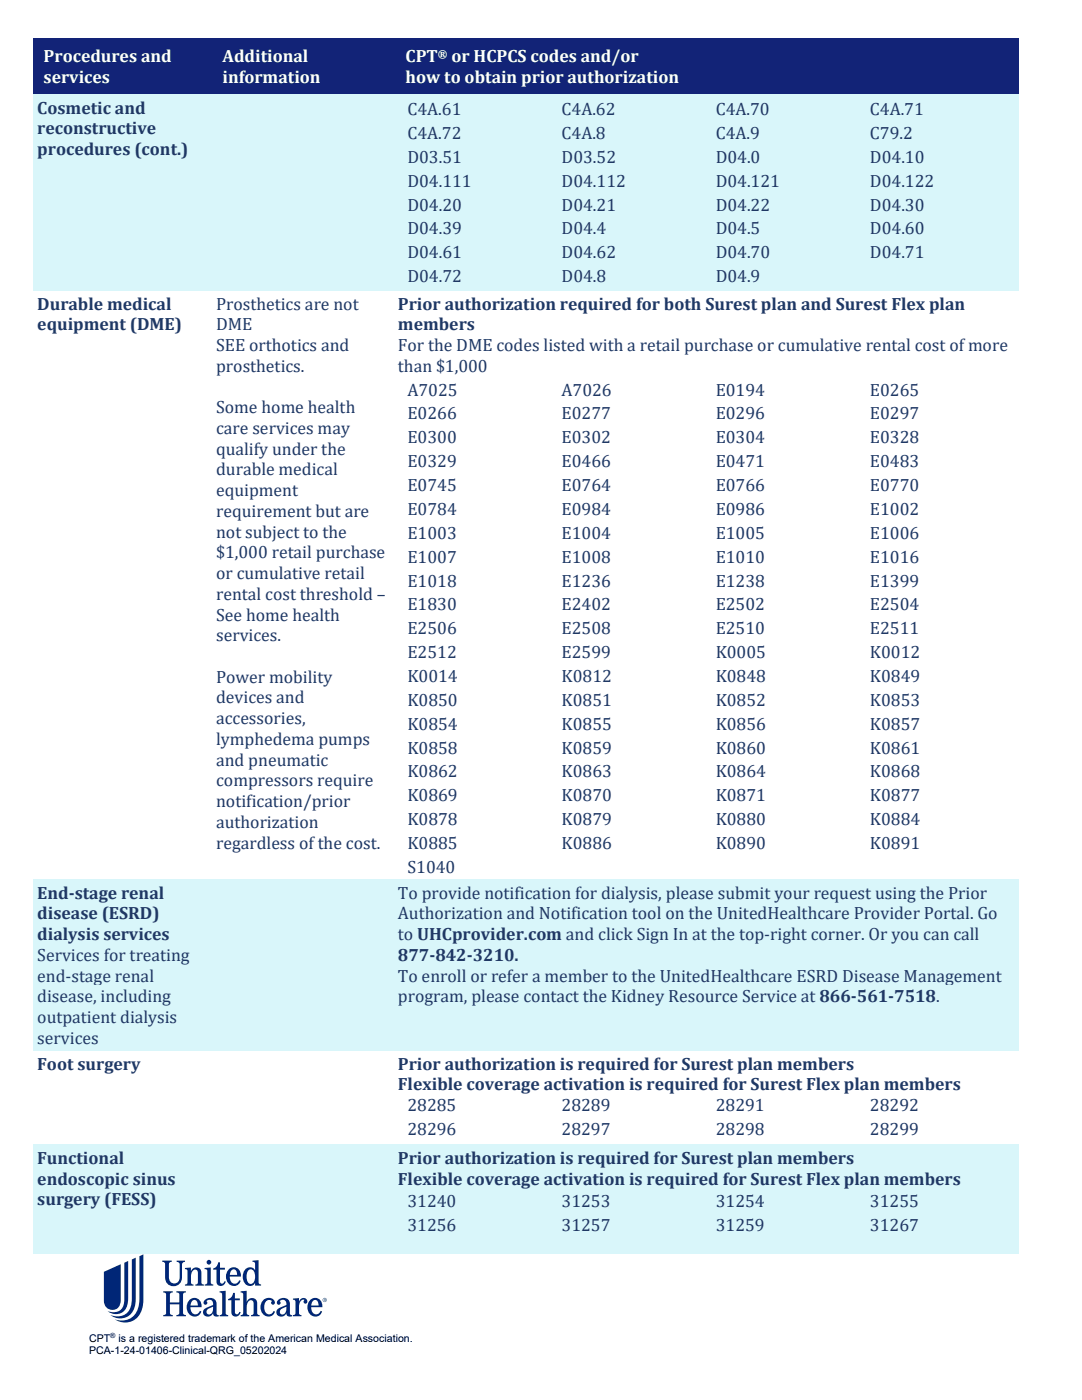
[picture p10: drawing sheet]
<svg xmlns="http://www.w3.org/2000/svg" width="216mm" height="279mm" viewBox="0 0 216 279" stroke-linecap="round" stroke-linejoin="round" font-family="sans-serif">
<g fill="#002677">
<path d="M32.4 251.6h1.9v.2a.48 .48 0 0 0-.6 .5v2.5a1.1 1.1 0 0 0 1.1 1.3 1.1 1.1 0 0 0 1.1-1.3v-2.4a.54 .54 0 0 0-.7-.6v-.2h1.7v.2a.53 .53 0 0 0-.6 .6v2.5a1.69 1.69 0 0 1-1.7 1.8 1.69 1.69 0 0 1-1.7-1.8v-2.6a.48 .48 0 0 0-.5-.5z"/>
<path d="M32.6 257.7h1.9v.2a.48 .48 0 0 0-.6 .5v1.5h1.9v-1.5a.48 .48 0 0 0-.6-.5v-.2h1.9v.2a.48 .48 0 0 0-.6 .5v3.6a.48 .48 0 0 0 .6 .4v.3h-1.9v-.3a.47 .47 0 0 0 .6-.4v-1.7h-1.9v1.7a.48 .48 0 0 0 .6 .4v.3h-1.9v-.3a.47 .47 0 0 0 .6-.4v-3.6a.48 .48 0 0 0-.6-.5z"/>
<path d="M36.9 253h1.2v.7a1.06 1.06 0 0 1 1.1-.8 1.06 1.06 0 0 1 1 1.1v1.9a.41 .41 0 0 0 .5 .4v.3h-1.7v-.3a.41 .41 0 0 0 .5-.4v-1.9a.61 .61 0 0 0-.5-.6 .61 .61 0 0 0-.7 .5l-.1 .4a2.13 2.13 0 0 0 .1 2h.3v.3h-1.7v-.3a.41 .41 0 0 0 .5-.4v-2.2l-.2-.4h-.3z"/>
<path d="M43.5 251.9h.4v1.1h1v.4h-1v2.3l.2 .4a.5 .5 0 0 0 .7-.4l.3 .1a.93 .93 0 0 1-1 .8 .93 .93 0 0 1-.9-.8v-2.4h-.7v-.3a1.26 1.26 0 0 0 1-1.2z"/>
<path d="M40.8 253h1.3v2.9a.41 .41 0 0 0 .5 .4v.3h-1.7v-.3a.41 .41 0 0 0 .5-.4v-2.2a.41 .41 0 0 0-.6-.4z"/>
<path d="M58.5 259.2l1.2-.1v.7a.82 .82 0 0 1 .9-.8 .82 .82 0 0 1 .7 1 .38 .38 0 0 1-.6 .1 .38 .38 0 0 1 .1-.6l-.1-.1a1.09 1.09 0 0 0-1 1.4v1.2a.41 .41 0 0 0 .5 .4v.3h-1.7v-.3a.41 .41 0 0 0 .5-.4v-2.2l-.2-.4h-.3z"/>
<path d="M46.5 258h.4v1.1h1v.4h-1v2.3l.1 .4a.5 .5 0 0 0 .8-.4l.2 .1a.93 .93 0 0 1-.9 .9 .93 .93 0 0 1-.9-.9v-2.4h-.7v-.3a1.26 1.26 0 0 0 1-1.2z"/>
<path d="M52.4 259.6a1.35 1.35 0 0 1 1.4-.6 1.35 1.35 0 0 1 1.1 1 .38 .38 0 0 1-.6 .3 .38 .38 0 0 1 0-.6l-.2-.2a.93 .93 0 0 0-1.3 .9 1.29 1.29 0 0 0 1.2 1.9l.6-.7 .3 .1a1.47 1.47 0 0 1-1.6 1 1.47 1.47 0 0 1-1.3-1.3 2.13 2.13 0 0 1 .4-1.8z"/>
<path d="M43.8 257.7l1.2-.1v4.4l.2 .4h.3v.3h-1.7v-.2a.41 .41 0 0 0 .5-.5v-3.6l-.1-.4-.4-.1z"/>
<path d="M48 257.7l1.2-.1v2.2a1.06 1.06 0 0 1 1.2-.7 1.06 1.06 0 0 1 .9 1v1.9l.2 .4h.3v.3h-1.7v-.3a.41 .41 0 0 0 .5-.4v-1.9a.61 .61 0 0 0-.5-.6 .61 .61 0 0 0-.7 .5l-.1 .4a2.13 2.13 0 0 0 .1 2h.3v.3h-1.7v-.2a.41 .41 0 0 0 .5-.5v-3.6l-.1-.4-.4-.1z"/>
<path d="M27.8 250.7l.8-.4v9a4.1 4.1 0 0 1-2.9 4.6l-1.6-.1-1.2-.5a3.5 3.5 0 0 0 4.9-3.1zM26.3 251.4l.8-.4v8.2a3.5 3.5 0 0 1-2.5 3.9l-1.5-.1-1.1-.6a2.95 2.95 0 0 0 4.3-2.4zM24.8 252l.8-.4v7.5a2.64 2.64 0 0 1-2.5 3.2l-.7-.1-.9-.5a2.32 2.32 0 0 0 2.4-.2 2.32 2.32 0 0 0 .9-2.3zM20.7 253.8v5.8a1.7 1.7 0 0 0 1.8 1.8 1.7 1.7 0 0 0 1.6-2v-7.1z"/>
<path d="M45.5 253.5a1.87 1.87 0 0 0-.3 2.1 1.87 1.87 0 0 0 1.9 1 1.37 1.37 0 0 0 .9-1l-.3-.1a.93 .93 0 0 1-1 .7 .93 .93 0 0 1-.8-.9l-.1-.5h2.3a1.47 1.47 0 0 0-.8-1.7 1.47 1.47 0 0 0-1.8 .4zM46.1 253.6a.58 .58 0 0 1 1 0l.2 .8h-1.4z"/>
<path d="M50.4 251.6v.2l.5 .2v1.5a1.3 1.3 0 0 0-1.5-.5 1.3 1.3 0 0 0-.9 1.3 1.63 1.63 0 0 0 .3 1.8 1.63 1.63 0 0 0 1.7 .4l.4-.5v.6h1.2v-.3a.41 .41 0 0 1-.5-.4v-4.4zM49.5 253.6a.8 .8 0 0 1 1-.2 .8 .8 0 0 1 .4 .9 1.45 1.45 0 0 1-.9 1.9 1.46 1.46 0 0 1-.8-1.9z"/>
<path d="M61.8 259.6a1.86 1.86 0 0 0-.3 2.1 1.86 1.86 0 0 0 1.9 1 1.37 1.37 0 0 0 .9-1l-.3-.1a.93 .93 0 0 1-1.1 .7 .93 .93 0 0 1-.8-.9v-.5h2.2a1.47 1.47 0 0 0-.7-1.7 1.47 1.47 0 0 0-1.8 .4zM62.4 259.7a.58 .58 0 0 1 1 0l.2 .8h-1.5z"/>
<path d="M55.5 259.4l-.3 .6a.38 .38 0 0 0 .6 .3 .38 .38 0 0 0 0-.6 .78 .78 0 0 1 1-.2 .78 .78 0 0 1 .4 .9 2.87 2.87 0 0 0-2 1.2 1.01 1.01 0 0 0 .7 1.2 1.01 1.01 0 0 0 1.2-.7 .75 .75 0 0 0 1.2 .6v-.3h-.3l-.2-.3v-1.9a1.34 1.34 0 0 0-.9-1.1 1.34 1.34 0 0 0-1.4 .3zM56 261.3l1.1-.5a1.27 1.27 0 0 1-.8 1.5 .57 .57 0 0 1-.5-.4 .57 .57 0 0 1 .2-.6z"/>
<path d="M40.9 259.4l-.3 .6a.38 .38 0 0 0 .6 .3 .38 .38 0 0 0 0-.6 .78 .78 0 0 1 1-.2 .78 .78 0 0 1 .3 .9 2.87 2.87 0 0 0-1.9 1.2 1.01 1.01 0 0 0 .7 1.2 1.01 1.01 0 0 0 1.2-.7 .75 .75 0 0 0 1.2 .6v-.3h-.3l-.2-.3v-1.9a1.34 1.34 0 0 0-.9-1.1 1.34 1.34 0 0 0-1.4 .3zM41.4 261.3l1.1-.5a1.27 1.27 0 0 1-.8 1.5 .57 .57 0 0 1-.5-.4 .57 .57 0 0 1 .2-.6z"/>
<path d="M37.7 259.6a1.86 1.86 0 0 0-.3 2.1 1.86 1.86 0 0 0 1.9 1 1.37 1.37 0 0 0 .9-1l-.3-.1a.93 .93 0 0 1-1.1 .7 .93 .93 0 0 1-.8-.9v-.5h2.2a1.47 1.47 0 0 0-.7-1.7 1.47 1.47 0 0 0-1.8 .4zM38.3 259.7a.58 .58 0 0 1 1 0l.2 .8h-1.5z"/>
<path d="M64.4 259.4a.42 .42 0 0 1 .8 0 .42 .42 0 0 1-.8 0zM64.5 259.4a.35 .35 0 0 0 .7 0 .35 .35 0 0 0-.7 0zM64.6 259.2a.34 .34 0 0 1 .4 .4l-.3-.1-.1 .2zM64.7 259.3v.1h.2z"/>
<circle cx="41.7" cy="251.9" r=".47"/>
</g>
<g fill="#122377">
<path d="M6.7 7.6h35.7v11.2h-35.7z" fill-rule="evenodd"/>
<path d="M7.4 9.1h34.2v4.1h-34.2z" fill-rule="evenodd"/>
<path d="M7.4 13.2h34.2v4.2h-34.2z" fill-rule="evenodd"/>
<path d="M42.4 7.6h36.2v11.2h-36.2z" fill-rule="evenodd"/>
<path d="M43.1 9.1h34.8v4.1h-34.8z" fill-rule="evenodd"/>
<path d="M43.1 13.2h34.8v4.2h-34.8z" fill-rule="evenodd"/>
<path d="M78.6 7.6h124.6v11.2h-124.6z" fill-rule="evenodd"/>
<path d="M79.4 9.1h123v4.1h-123z" fill-rule="evenodd"/>
<path d="M79.4 13.2h123v4.2h-123z" fill-rule="evenodd"/>
<path d="M6.7 7.6h35.7v.5h-35.7z" fill-rule="evenodd"/>
<path d="M42.4 7.6h36.2v.5h-36.2z" fill-rule="evenodd"/>
<path d="M78.6 7.6h124.6v.5h-124.6z" fill-rule="evenodd"/>
<path d="M6.7 18.3h35.7v.5h-35.7z" fill-rule="evenodd"/>
<path d="M42.4 18.3h36.2v.5h-36.2z" fill-rule="evenodd"/>
<path d="M78.6 18.3h124.6v.5h-124.6z" fill-rule="evenodd"/>
</g>
<g fill="#d9f6fa">
<path d="M6.7 18.8h35.7v39.1h-35.7z" fill-rule="evenodd"/>
<path d="M7.4 23.5h34.2v4.1h-34.2z" fill-rule="evenodd"/>
<path d="M7.4 27.6h34.2v4.1h-34.2z" fill-rule="evenodd"/>
<path d="M7.4 31.7h34.2v4.2h-34.2z" fill-rule="evenodd"/>
<path d="M42.4 18.8h36.2v39.1h-36.2z" fill-rule="evenodd"/>
<path d="M78.6 18.8h124.6v39.1h-124.6z" fill-rule="evenodd"/>
<path d="M79.4 19.3h30.8v4.8h-30.8z" fill-rule="evenodd"/>
<path d="M81.3 19.6h26.9v4.2h-26.9z" fill-rule="evenodd"/>
<path d="M110.2 19.3h30.7v4.8h-30.7z" fill-rule="evenodd"/>
<path d="M112.1 19.6h26.9v4.2h-26.9z" fill-rule="evenodd"/>
<path d="M140.9 19.3h30.8v4.8h-30.8z" fill-rule="evenodd"/>
<path d="M142.8 19.6h27v4.2h-27z" fill-rule="evenodd"/>
<path d="M171.7 19.3h30.7v4.8h-30.7z" fill-rule="evenodd"/>
<path d="M173.6 19.6h26.9v4.2h-26.9z" fill-rule="evenodd"/>
<path d="M79.4 24.1h30.8v4.8h-30.8z" fill-rule="evenodd"/>
<path d="M81.3 24.4h26.9v4.1h-26.9z" fill-rule="evenodd"/>
<path d="M110.2 24.1h30.7v4.8h-30.7z" fill-rule="evenodd"/>
<path d="M112.1 24.4h26.9v4.1h-26.9z" fill-rule="evenodd"/>
<path d="M140.9 24.1h30.8v4.8h-30.8z" fill-rule="evenodd"/>
<path d="M142.8 24.4h27v4.1h-27z" fill-rule="evenodd"/>
<path d="M171.7 24.1h30.7v4.8h-30.7z" fill-rule="evenodd"/>
<path d="M173.6 24.4h26.9v4.1h-26.9z" fill-rule="evenodd"/>
<path d="M79.4 28.9h30.8v4.7h-30.8z" fill-rule="evenodd"/>
<path d="M81.3 29.1h26.9v4.2h-26.9z" fill-rule="evenodd"/>
<path d="M110.2 28.9h30.7v4.7h-30.7z" fill-rule="evenodd"/>
<path d="M112.1 29.1h26.9v4.2h-26.9z" fill-rule="evenodd"/>
<path d="M140.9 28.9h30.8v4.7h-30.8z" fill-rule="evenodd"/>
<path d="M142.8 29.1h27v4.2h-27z" fill-rule="evenodd"/>
<path d="M171.7 28.9h30.7v4.7h-30.7z" fill-rule="evenodd"/>
<path d="M173.6 29.1h26.9v4.2h-26.9z" fill-rule="evenodd"/>
<path d="M79.4 33.6h30.8v4.8h-30.8z" fill-rule="evenodd"/>
<path d="M81.3 33.9h26.9v4.2h-26.9z" fill-rule="evenodd"/>
<path d="M110.2 33.6h30.7v4.8h-30.7z" fill-rule="evenodd"/>
<path d="M112.1 33.9h26.9v4.2h-26.9z" fill-rule="evenodd"/>
<path d="M140.9 33.6h30.8v4.8h-30.8z" fill-rule="evenodd"/>
<path d="M142.8 33.9h27v4.2h-27z" fill-rule="evenodd"/>
<path d="M171.7 33.6h30.7v4.8h-30.7z" fill-rule="evenodd"/>
<path d="M173.6 33.9h26.9v4.2h-26.9z" fill-rule="evenodd"/>
<path d="M79.4 38.4h30.8v4.7h-30.8z" fill-rule="evenodd"/>
<path d="M81.3 38.7h26.9v4.1h-26.9z" fill-rule="evenodd"/>
<path d="M110.2 38.4h30.7v4.7h-30.7z" fill-rule="evenodd"/>
<path d="M112.1 38.7h26.9v4.1h-26.9z" fill-rule="evenodd"/>
<path d="M140.9 38.4h30.8v4.7h-30.8z" fill-rule="evenodd"/>
<path d="M142.8 38.7h27v4.1h-27z" fill-rule="evenodd"/>
<path d="M171.7 38.4h30.7v4.7h-30.7z" fill-rule="evenodd"/>
<path d="M173.6 38.7h26.9v4.1h-26.9z" fill-rule="evenodd"/>
<path d="M79.4 43.1h30.8v4.8h-30.8z" fill-rule="evenodd"/>
<path d="M81.3 43.4h26.9v4.2h-26.9z" fill-rule="evenodd"/>
<path d="M110.2 43.1h30.7v4.8h-30.7z" fill-rule="evenodd"/>
<path d="M112.1 43.4h26.9v4.2h-26.9z" fill-rule="evenodd"/>
<path d="M140.9 43.1h30.8v4.8h-30.8z" fill-rule="evenodd"/>
<path d="M142.8 43.4h27v4.2h-27z" fill-rule="evenodd"/>
<path d="M171.7 43.1h30.7v4.8h-30.7z" fill-rule="evenodd"/>
<path d="M173.6 43.4h26.9v4.2h-26.9z" fill-rule="evenodd"/>
<path d="M79.4 47.9h30.8v4.8h-30.8z" fill-rule="evenodd"/>
<path d="M81.3 48.2h26.9v4.1h-26.9z" fill-rule="evenodd"/>
<path d="M110.2 47.9h30.7v4.8h-30.7z" fill-rule="evenodd"/>
<path d="M112.1 48.2h26.9v4.1h-26.9z" fill-rule="evenodd"/>
<path d="M140.9 47.9h30.8v4.8h-30.8z" fill-rule="evenodd"/>
<path d="M142.8 48.2h27v4.1h-27z" fill-rule="evenodd"/>
<path d="M171.7 47.9h30.7v4.8h-30.7z" fill-rule="evenodd"/>
<path d="M173.6 48.2h26.9v4.1h-26.9z" fill-rule="evenodd"/>
<path d="M79.4 52.7h30.8v4.7h-30.8z" fill-rule="evenodd"/>
<path d="M81.3 53h26.9v4.1h-26.9z" fill-rule="evenodd"/>
<path d="M110.2 52.7h30.7v4.7h-30.7z" fill-rule="evenodd"/>
<path d="M112.1 53h26.9v4.1h-26.9z" fill-rule="evenodd"/>
<path d="M140.9 52.7h30.8v4.7h-30.8z" fill-rule="evenodd"/>
<path d="M142.8 53h27v4.1h-27z" fill-rule="evenodd"/>
<path d="M171.7 52.7h30.7v4.7h-30.7z" fill-rule="evenodd"/>
<path d="M6.7 18.8h35.7v.5h-35.7z" fill-rule="evenodd"/>
<path d="M42.4 18.8h36.2v.5h-36.2z" fill-rule="evenodd"/>
<path d="M78.6 18.8h124.6v.5h-124.6z" fill-rule="evenodd"/>
<path d="M6.7 57.4h35.7v.5h-35.7z" fill-rule="evenodd"/>
<path d="M42.4 57.4h36.2v.5h-36.2z" fill-rule="evenodd"/>
<path d="M78.6 57.4h124.6v.5h-124.6z" fill-rule="evenodd"/>
<path d="M6.7 175.5h35.7v34.1h-35.7z" fill-rule="evenodd"/>
<path d="M7.4 180.1h34.2v4.2h-34.2z" fill-rule="evenodd"/>
<path d="M7.4 184.3h34.2v4.1h-34.2z" fill-rule="evenodd"/>
<path d="M7.4 188.4h34.2v4.2h-34.2z" fill-rule="evenodd"/>
<path d="M7.4 192.6h34.2v4.1h-34.2z" fill-rule="evenodd"/>
<path d="M7.4 196.7h34.2v4.1h-34.2z" fill-rule="evenodd"/>
<path d="M7.4 200.8h34.2v4.2h-34.2z" fill-rule="evenodd"/>
<path d="M42.4 175.5h36.2v34.1h-36.2z" fill-rule="evenodd"/>
<path d="M78.6 175.5h124.6v34.1h-124.6z" fill-rule="evenodd"/>
<path d="M79.4 180.1h123v4.2h-123z" fill-rule="evenodd"/>
<path d="M79.4 184.3h123v4.1h-123z" fill-rule="evenodd"/>
<path d="M79.4 188.4h123v4.2h-123z" fill-rule="evenodd"/>
<path d="M79.4 192.6h123v4.1h-123z" fill-rule="evenodd"/>
<path d="M79.4 196.7h123v4.1h-123z" fill-rule="evenodd"/>
<path d="M6.7 175.5h35.7v.5h-35.7z" fill-rule="evenodd"/>
<path d="M42.4 175.5h36.2v.5h-36.2z" fill-rule="evenodd"/>
<path d="M78.6 175.5h124.6v.5h-124.6z" fill-rule="evenodd"/>
<path d="M6.7 209.1h35.7v.5h-35.7z" fill-rule="evenodd"/>
<path d="M42.4 209.1h36.2v.5h-36.2z" fill-rule="evenodd"/>
<path d="M78.6 209.1h124.6v.5h-124.6z" fill-rule="evenodd"/>
<path d="M6.7 228.4h35.7v21.7h-35.7z" fill-rule="evenodd"/>
<path d="M7.4 233.1h34.2v4.1h-34.2z" fill-rule="evenodd"/>
<path d="M7.4 237.2h34.2v4.2h-34.2z" fill-rule="evenodd"/>
<path d="M7.4 241.4h34.2v4.1h-34.2z" fill-rule="evenodd"/>
<path d="M42.4 228.4h36.2v21.7h-36.2z" fill-rule="evenodd"/>
<path d="M78.6 228.4h124.6v21.7h-124.6z" fill-rule="evenodd"/>
<path d="M79.4 233.1h123v4.1h-123z" fill-rule="evenodd"/>
<path d="M79.4 237.2h30.8v4.8h-30.8z" fill-rule="evenodd"/>
<path d="M110.2 237.2h30.7v4.8h-30.7z" fill-rule="evenodd"/>
<path d="M140.9 237.2h30.8v4.8h-30.8z" fill-rule="evenodd"/>
<path d="M171.7 237.2h30.7v4.8h-30.7z" fill-rule="evenodd"/>
<path d="M79.4 242h30.8v4.7h-30.8z" fill-rule="evenodd"/>
<path d="M81.3 242.3h26.9v4.1h-26.9z" fill-rule="evenodd"/>
<path d="M110.2 242h30.7v4.7h-30.7z" fill-rule="evenodd"/>
<path d="M112.1 242.3h26.9v4.1h-26.9z" fill-rule="evenodd"/>
<path d="M140.9 242h30.8v4.7h-30.8z" fill-rule="evenodd"/>
<path d="M142.8 242.3h27v4.1h-27z" fill-rule="evenodd"/>
<path d="M171.7 242h30.7v4.7h-30.7z" fill-rule="evenodd"/>
<path d="M173.6 242.3h26.9v4.1h-26.9z" fill-rule="evenodd"/>
<path d="M6.7 228.4h35.7v.5h-35.7z" fill-rule="evenodd"/>
<path d="M42.4 228.4h36.2v.5h-36.2z" fill-rule="evenodd"/>
<path d="M78.6 228.4h124.6v.5h-124.6z" fill-rule="evenodd"/>
<path d="M6.7 249.6h35.7v.5h-35.7z" fill-rule="evenodd"/>
<path d="M42.4 249.6h36.2v.5h-36.2z" fill-rule="evenodd"/>
<path d="M78.6 249.6h124.6v.5h-124.6z" fill-rule="evenodd"/>
</g>
<g fill="#d9f6fa">
<path d="M7.4 19.3h34.2v4.2h-34.2z"/>
<path d="M7.4 176h34.2v4.1h-34.2z"/>
<path d="M7.4 205h34.2v4.1h-34.2z"/>
<path d="M43.1 176h34.8v4.1h-34.8z"/>
<path d="M79.4 176h123v4.1h-123z"/>
<path d="M7.4 228.9h34.2v4.2h-34.2z"/>
<path d="M7.4 245.5h34.2v4.1h-34.2z"/>
<path d="M43.1 228.9h34.8v4.2h-34.8z"/>
<path d="M79.4 228.9h123v4.2h-123z"/>
<path d="M81.3 237.5h26.9v4.2h-26.9z"/>
<path d="M112.1 237.5h26.9v4.2h-26.9z"/>
<path d="M142.8 237.5h27v4.2h-27z"/>
<path d="M173.6 237.5h26.9v4.2h-26.9z"/>
</g>
<g font-size="3.5" fill="#fff">
<text x="8.7" y="12.4">Procedures and</text>
<text x="8.7" y="16.6">services</text>
<text x="44.4" y="12.4">Additional</text>
<text x="44.4" y="16.6">information</text>
<text x="80.9" y="12.4">CPT</text>
<text x="80.9" y="16.6">how to obtain prior authorization</text>
<text x="90.1" y="12.4">or HCPCS codes and/or</text>
</g>
<g font-size="3.5" fill="#1f3864">
<text x="7.4" y="22.7">Cosmetic and</text>
<text x="81.3" y="23">C4A.61</text>
<text x="112.1" y="23">C4A.62</text>
<text x="142.8" y="23">C4A.70</text>
<text x="173.6" y="23">C4A.71</text>
<text x="7.4" y="26.8">reconstructive</text>
<text x="81.3" y="27.7">C4A.72</text>
<text x="112.1" y="27.7">C4A.8</text>
<text x="142.8" y="27.7">C4A.9</text>
<text x="173.6" y="27.7">C79.2</text>
<text x="7.4" y="30.9">procedures (cont.)</text>
<text x="81.3" y="32.5">D03.51</text>
<text x="112.1" y="32.5">D03.52</text>
<text x="142.8" y="32.5">D04.0</text>
<text x="173.6" y="32.5">D04.10</text>
<text x="81.3" y="37.3">D04.111</text>
<text x="112.1" y="37.3">D04.112</text>
<text x="142.8" y="37.3">D04.121</text>
<text x="173.6" y="37.3">D04.122</text>
<text x="81.3" y="42">D04.20</text>
<text x="81.3" y="46.8">D04.39</text>
<text x="112.1" y="42">D04.21</text>
<text x="112.1" y="46.8">D04.4</text>
<text x="142.8" y="42">D04.22</text>
<text x="142.8" y="46.8">D04.5</text>
<text x="173.6" y="42">D04.30</text>
<text x="173.6" y="46.8">D04.60</text>
<text x="81.3" y="51.5">D04.61</text>
<text x="112.1" y="51.5">D04.62</text>
<text x="142.8" y="51.5">D04.70</text>
<text x="173.6" y="51.5">D04.71</text>
<text x="81.3" y="56.3">D04.72</text>
<text x="112.1" y="56.3">D04.8</text>
<text x="142.8" y="56.3">D04.9</text>
<text x="7.4" y="61.8">Durable medical</text>
<text x="7.4" y="65.9">equipment (DME)</text>
<text x="43.1" y="61.8">Prosthetics are not</text>
<text x="43.1" y="65.9">DME</text>
<text x="79.4" y="61.8">Prior authorization required for both Surest plan and Surest Flex plan</text>
<text x="79.4" y="65.9">members</text>
<text x="43.1" y="70.1">SEE orthotics and</text>
<text x="79.4" y="70.1">For the DME codes listed with a retail purchase or cumulative rental cost of more</text>
<text x="43.1" y="74.2">prosthetics.</text>
<text x="79.4" y="74.2">than $1,000</text>
<text x="43.1" y="82.5">Some home health</text>
<text x="81.3" y="79">A7025</text>
<text x="81.3" y="83.7">E0266</text>
<text x="112.1" y="79">A7026</text>
<text x="112.1" y="83.7">E0277</text>
<text x="142.8" y="79">E0194</text>
<text x="142.8" y="83.7">E0296</text>
<text x="173.6" y="79">E0265</text>
<text x="173.6" y="83.7">E0297</text>
<text x="43.1" y="86.6">care services may</text>
<text x="81.3" y="88.5">E0300</text>
<text x="112.1" y="88.5">E0302</text>
<text x="142.8" y="88.5">E0304</text>
<text x="173.6" y="88.5">E0328</text>
<text x="43.1" y="90.7">qualify under the</text>
<text x="43.1" y="94.9">durable medical</text>
<text x="81.3" y="93.2">E0329</text>
<text x="112.1" y="93.2">E0466</text>
<text x="142.8" y="93.2">E0471</text>
<text x="173.6" y="93.2">E0483</text>
<text x="43.1" y="99">equipment</text>
<text x="81.3" y="98">E0745</text>
<text x="112.1" y="98">E0764</text>
<text x="142.8" y="98">E0766</text>
<text x="173.6" y="98">E0770</text>
<text x="43.1" y="103.2">requirement but are</text>
<text x="43.1" y="107.3">not subject to the</text>
<text x="81.3" y="102.8">E0784</text>
<text x="81.3" y="107.5">E1003</text>
<text x="112.1" y="102.8">E0984</text>
<text x="112.1" y="107.5">E1004</text>
<text x="142.8" y="102.8">E0986</text>
<text x="142.8" y="107.5">E1005</text>
<text x="173.6" y="102.8">E1002</text>
<text x="173.6" y="107.5">E1006</text>
<text x="43.1" y="111.4">$1,000 retail purchase</text>
<text x="81.3" y="112.3">E1007</text>
<text x="112.1" y="112.3">E1008</text>
<text x="142.8" y="112.3">E1010</text>
<text x="173.6" y="112.3">E1016</text>
<text x="43.1" y="115.6">or cumulative retail</text>
<text x="43.1" y="119.7">rental cost threshold –</text>
<text x="81.3" y="117.1">E1018</text>
<text x="112.1" y="117.1">E1236</text>
<text x="142.8" y="117.1">E1238</text>
<text x="173.6" y="117.1">E1399</text>
<text x="43.1" y="123.8">See home health</text>
<text x="81.3" y="121.8">E1830</text>
<text x="112.1" y="121.8">E2402</text>
<text x="142.8" y="121.8">E2502</text>
<text x="173.6" y="121.8">E2504</text>
<text x="43.1" y="128">services.</text>
<text x="81.3" y="126.6">E2506</text>
<text x="81.3" y="131.3">E2512</text>
<text x="112.1" y="126.6">E2508</text>
<text x="112.1" y="131.3">E2599</text>
<text x="142.8" y="126.6">E2510</text>
<text x="142.8" y="131.3">K0005</text>
<text x="173.6" y="126.6">E2511</text>
<text x="173.6" y="131.3">K0012</text>
<text x="43.1" y="136.2">Power mobility</text>
<text x="81.3" y="136.1">K0014</text>
<text x="112.1" y="136.1">K0812</text>
<text x="142.8" y="136.1">K0848</text>
<text x="173.6" y="136.1">K0849</text>
<text x="43.1" y="140.4">devices and</text>
<text x="81.3" y="140.9">K0850</text>
<text x="112.1" y="140.9">K0851</text>
<text x="142.8" y="140.9">K0852</text>
<text x="173.6" y="140.9">K0853</text>
<text x="43.1" y="144.5">accessories,</text>
<text x="43.1" y="148.7">lymphedema pumps</text>
<text x="81.3" y="145.6">K0854</text>
<text x="112.1" y="145.6">K0855</text>
<text x="142.8" y="145.6">K0856</text>
<text x="173.6" y="145.6">K0857</text>
<text x="43.1" y="152.8">and pneumatic</text>
<text x="81.3" y="150.4">K0858</text>
<text x="81.3" y="155.2">K0862</text>
<text x="112.1" y="150.4">K0859</text>
<text x="112.1" y="155.2">K0863</text>
<text x="142.8" y="150.4">K0860</text>
<text x="142.8" y="155.2">K0864</text>
<text x="173.6" y="150.4">K0861</text>
<text x="173.6" y="155.2">K0868</text>
<text x="43.1" y="156.9">compressors require</text>
<text x="43.1" y="161.1">notification/prior</text>
<text x="81.3" y="159.9">K0869</text>
<text x="112.1" y="159.9">K0870</text>
<text x="142.8" y="159.9">K0871</text>
<text x="173.6" y="159.9">K0877</text>
<text x="43.1" y="165.2">authorization</text>
<text x="81.3" y="164.7">K0878</text>
<text x="112.1" y="164.7">K0879</text>
<text x="142.8" y="164.7">K0880</text>
<text x="173.6" y="164.7">K0884</text>
<text x="43.1" y="169.3">regardless of the cost.</text>
<text x="81.3" y="169.4">K0885</text>
<text x="112.1" y="169.4">K0886</text>
<text x="142.8" y="169.4">K0890</text>
<text x="173.6" y="169.4">K0891</text>
<text x="7.4" y="179.4">End-stage renal</text>
<text x="79.4" y="179.4">To provide notification for dialysis, please submit your request using the Prior</text>
<text x="81.3" y="174.2">S1040</text>
<text x="7.4" y="183.5">disease (ESRD)</text>
<text x="79.4" y="183.5">Authorization and Notification tool on the UnitedHealthcare Provider Portal. Go</text>
<text x="7.4" y="187.6">dialysis services</text>
<text x="7.4" y="191.8">Services for treating</text>
<text x="79.4" y="187.6">to UHCprovider.com and click Sign In at the top-right corner. Or you can call</text>
<text x="79.4" y="191.8">877-842-3210.</text>
<text x="7.4" y="195.9">end-stage renal</text>
<text x="79.4" y="195.9">To enroll or refer a member to the UnitedHealthcare ESRD Disease Management</text>
<text x="7.4" y="200">disease, including</text>
<text x="79.4" y="200">program, please contact the Kidney Resource Service at 866-561-7518.</text>
<text x="7.4" y="204.2">outpatient dialysis</text>
<text x="7.4" y="208.3">services</text>
<text x="7.4" y="213.5">Foot surgery</text>
<text x="79.4" y="213.5">Prior authorization is required for Surest plan members</text>
<text x="79.4" y="217.6">Flexible coverage activation is required for Surest Flex plan members</text>
<text x="81.3" y="221.7">28285</text>
<text x="112.1" y="221.7">28289</text>
<text x="142.8" y="221.7">28291</text>
<text x="173.6" y="221.7">28292</text>
<text x="81.3" y="226.5">28296</text>
<text x="112.1" y="226.5">28297</text>
<text x="142.8" y="226.5">28298</text>
<text x="173.6" y="226.5">28299</text>
<text x="7.4" y="232.3">Functional</text>
<text x="79.4" y="232.3">Prior authorization is required for Surest plan members</text>
<text x="7.4" y="236.4">endoscopic sinus</text>
<text x="79.4" y="236.4">Flexible coverage activation is required for Surest Flex plan members</text>
<text x="7.4" y="240.6">surgery (FESS)</text>
<text x="81.3" y="240.9">31240</text>
<text x="81.3" y="245.6">31256</text>
<text x="112.1" y="240.9">31253</text>
<text x="112.1" y="245.6">31257</text>
<text x="142.8" y="240.9">31254</text>
<text x="142.8" y="245.6">31259</text>
<text x="173.6" y="240.9">31255</text>
<text x="173.6" y="245.6">31267</text>
</g>
<text font-size="2.3" fill="#fff" x="87.4" y="11.5">®</text>
<g font-size="2.1">
<text x="17.8" y="267.7">CPT</text>
<text x="23.6" y="267.7">is a registered trademark of the American Medical Association.</text>
<text x="17.8" y="270.2">PCA-1-24-01406-Clinical-QRG_05202024</text>
</g>
<text font-size="1.4" x="22" y="267">®</text>
</svg>
